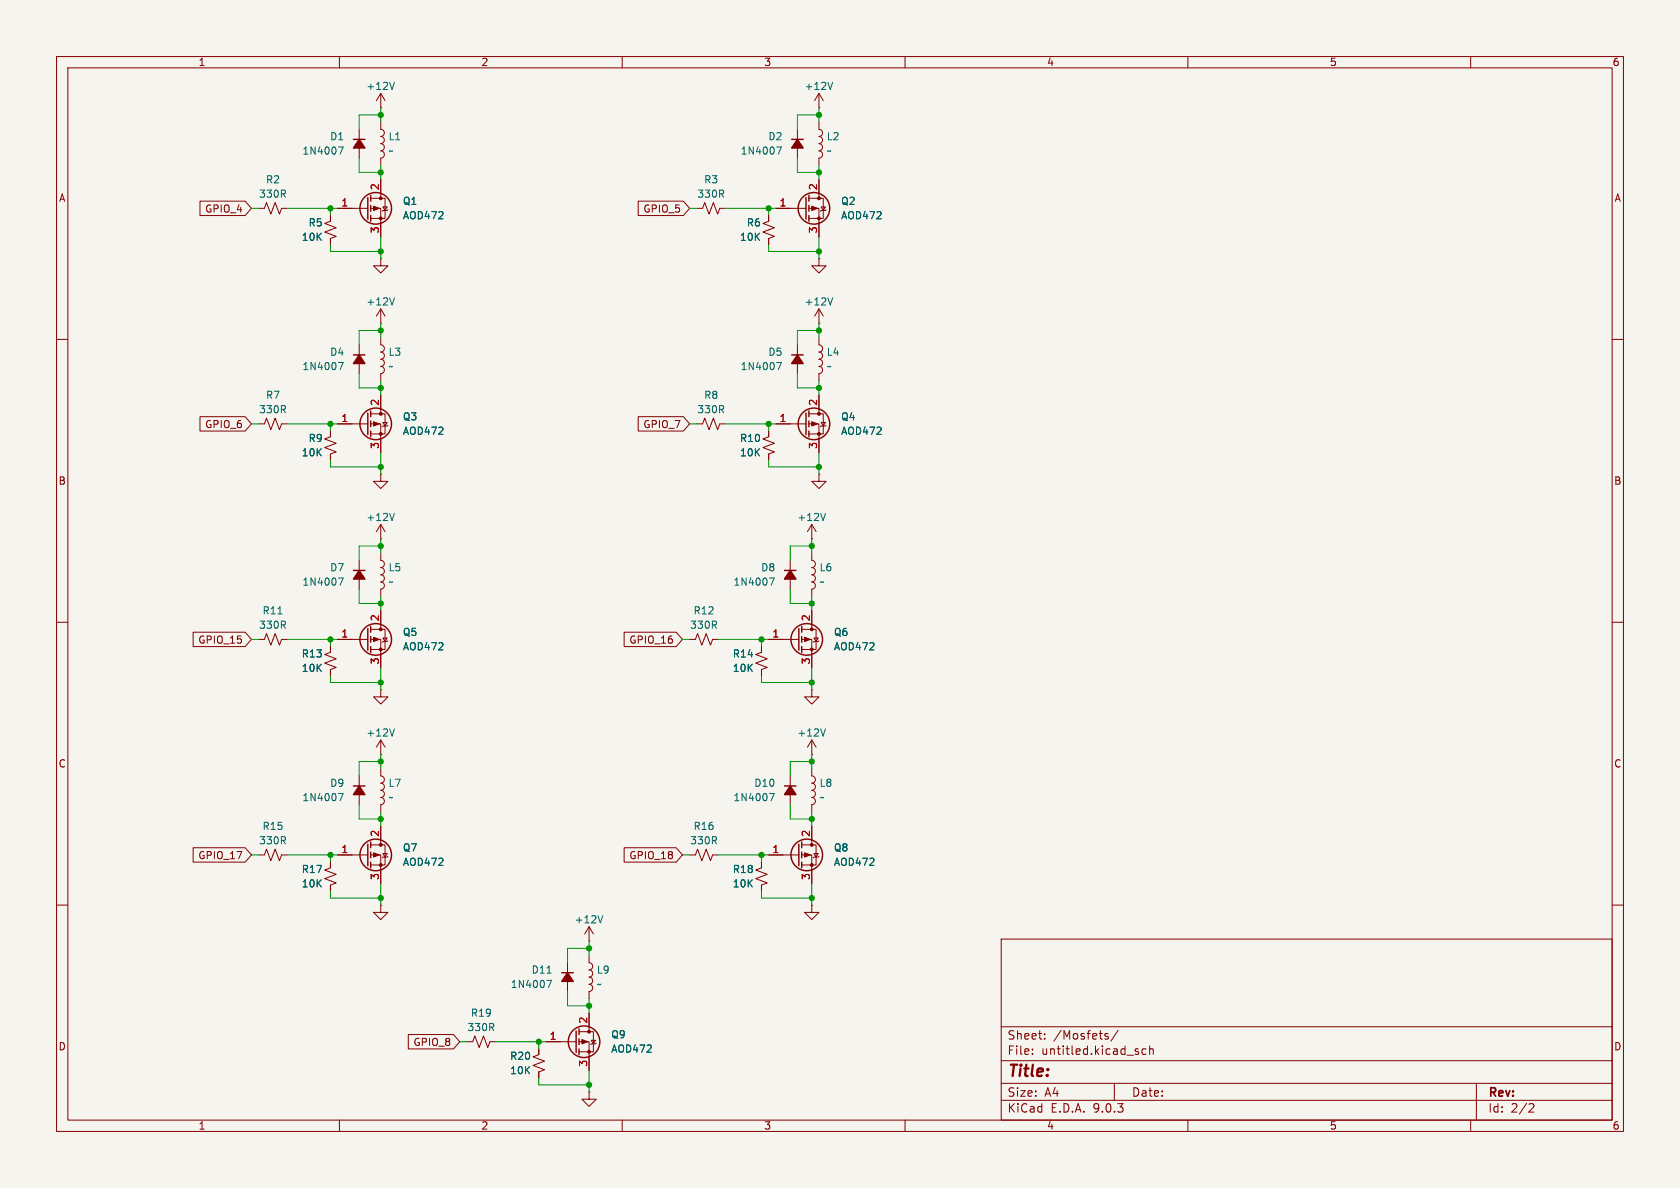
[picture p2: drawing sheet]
<svg xmlns="http://www.w3.org/2000/svg" width="297mm" height="210mm" viewBox="0 0 297 210" stroke-linecap="round" stroke-linejoin="round" font-family="sans-serif">
<path d="M0 0h297v210h-297z" fill="#f5f4ef" stroke="#f5f4ef" stroke-width=".18"/>
<g fill="none" stroke="#840000" stroke-width=".18">
<path d="M10 10h277v190h-277zM12 12h273v186h-273zM60 10v2M67.3 19.1h.1M67.3 16.5v2.6M67.3 16.5l-.8 1.3M67.3 16.5l.8 1.3M110 10v2M144.8 19.1h.1M144.8 16.5l-.8 1.3M144.8 16.5l.7 1.3M144.8 16.5v2.6"/>
<path d="M160 10v2M210 10v2M260 10v2M35.4 35.6h7.9l1.1 1.2-1.1 1.3h-7.9zM45.7 36.8h1l.4-1 .8 2 .7-2 .8 2 .4-1h1M58.4 38.1v1l-1 .4 2 .8-2 .7 2 .8-1 .4v1M59.7 36.8h5.3M63.5 22.9v5M65.5 35.1h2.6v3.5h-2.6M65.5 36.8h1.8v5.1M67.3 21.6v1.3a.63 .63 0 0 1 .6 .6 .63 .63 0 0 1-.6 .6 .64 .64 0 0 1 .6 .7 .64 .64 0 0 1-.6 .6M67.3 25.4a.63 .63 0 0 1 .6 .6 .63 .63 0 0 1-.6 .7 .64 .64 0 0 1 .7 .6 .64 .64 0 0 1-.7 .6v1.3"/>
<path d="M67.3 31.8v3.3M67.7 36.6h.8l-.4 .6zM68.6 37.1l-.1 .1h-.8l-.1 .1M112.8 35.6h8l1.1 1.2-1.1 1.3h-8zM123.2 36.8h1l.4-1 .7 2 .8-2 .8 2 .4-1h1M135.9 38.1v1l-1 .4 2 .8-2 .7 2 .8-1 .4v1M137.2 36.8h5.3M141 22.9v5M143 35.1h2.5v3.5h-2.5M143 36.8h1.8v5.1M144.8 21.6v1.3a.63 .63 0 0 1 .6 .6 .63 .63 0 0 1-.6 .6 .64 .64 0 0 1 .6 .7 .64 .64 0 0 1-.6 .6M144.8 25.4a.63 .63 0 0 1 .6 .6 .63 .63 0 0 1-.6 .7 .64 .64 0 0 1 .6 .6 .64 .64 0 0 1-.6 .6v1.3"/>
<path d="M144.8 31.8v3.3M145.2 36.6h.7l-.4 .6zM146 37.1l-.1 .1h-.7l-.2 .1M67.3 45.7v1.3h1.3l-1.3 1.3-1.3-1.3h1.3M67.3 45.7h.1M67.3 57.2h.1M67.3 59.7v1.3a.64 .64 0 0 1 .7 .6 .64 .64 0 0 1-.7 .6 .64 .64 0 0 1 .7 .7 .64 .64 0 0 1-.7 .6 .64 .64 0 0 1 .7 .6 .64 .64 0 0 1-.7 .7M67.3 54.6v2.6M67.3 54.6l-.8 1.3M67.3 54.6l.8 1.3M144.8 59.7v1.3a.64 .64 0 0 1 .6 .6 .64 .64 0 0 1-.6 .6 .64 .64 0 0 1 .6 .7 .64 .64 0 0 1-.6 .6 .64 .64 0 0 1 .6 .6 .64 .64 0 0 1-.6 .7M144.8 57.2h.1"/>
<path d="M144.8 45.7v1.3h1.2l-1.2 1.3-1.3-1.3h1.3M144.8 45.7h.1M144.8 54.6v2.6M144.8 54.6l-.8 1.3M144.8 54.6l.7 1.3M10 60h2M35.4 73.7h7.9l1.1 1.2-1.1 1.3h-7.9zM45.7 74.9h1l.4-1 .8 2 .7-2 .8 2 .4-1h1M58.4 76.2v1l-1 .4 2 .8-2 .7 2 .8-1 .4v1M59.7 74.9h5.3M63.5 61v5M65.5 73.2h2.6v3.5h-2.6"/>
<path d="M65.5 74.9h1.8v5.1M67.3 64.8a.64 .64 0 0 1 .7 .6 .64 .64 0 0 1-.7 .6v1.3M67.3 69.9v3.3M67.7 74.7h.8l-.4 .6zM68.6 75.2l-.1 .1h-.8l-.1 .1M112.8 73.7h8l1.1 1.2-1.1 1.3h-8zM123.2 74.9h1l.4-1 .7 2 .8-2 .8 2 .4-1h1M135.9 76.2v1l-1 .4 2 .8-2 .7 2 .8-1 .4v1M137.2 74.9h5.3M141 61v5M143 73.2h2.5v3.5h-2.5M143 74.9h1.8v5.1"/>
<path d="M144.8 64.8a.64 .64 0 0 1 .6 .6 .64 .64 0 0 1-.6 .6v1.3M144.8 69.9v3.3M145.2 74.7h.7l-.4 .6zM146 75.2l-.1 .1h-.7l-.2 .1M285 60h2M63.5 99.1v5M67.3 83.8v1.3h1.3l-1.3 1.3-1.3-1.3h1.3M67.3 83.8h.1M67.3 97.8v1.3a.64 .64 0 0 1 .7 .6 .64 .64 0 0 1-.7 .6 .64 .64 0 0 1 .7 .7 .64 .64 0 0 1-.7 .6 .64 .64 0 0 1 .7 .6 .64 .64 0 0 1-.7 .7 .64 .64 0 0 1 .7 .6 .64 .64 0 0 1-.7 .6M67.3 95.3h.1M67.3 92.7v2.6M67.3 92.7l-.8 1.3"/>
<path d="M67.3 92.7l.8 1.3M139.7 99.1v5M143.5 95.3h.1M143.5 97.8v1.3a.64 .64 0 0 1 .7 .6 .64 .64 0 0 1-.7 .6 .64 .64 0 0 1 .7 .7 .64 .64 0 0 1-.7 .6 .64 .64 0 0 1 .7 .6 .64 .64 0 0 1-.7 .7 .64 .64 0 0 1 .7 .6 .64 .64 0 0 1-.7 .6M143.5 92.7v2.6M143.5 92.7l-.8 1.3M143.5 92.7l.8 1.3M144.8 83.8v1.3h1.2l-1.2 1.3-1.3-1.3h1.3M144.8 83.8h.1M10 110h2M34.1 111.8h9.2l1.1 1.2-1.1 1.3h-9.2zM45.7 113h1l.4-1 .8 2 .7-2 .8 2 .4-1h1"/>
<path d="M58.4 114.3v1l-1 .4 2 .8-2 .7 2 .8-1 .4v1M59.7 113h5.3M65.5 111.3h2.6v3.5h-2.6M65.5 113h1.8v5.1M67.3 104.1v1.3M67.3 108v3.3M67.7 112.8h.8l-.4 .6zM68.6 113.3l-.1 .1h-.8l-.1 .1M110.3 111.8h9.2l1.1 1.2-1.1 1.3h-9.2zM121.9 113h1l.4-1 .8 2 .7-2 .8 2 .4-1h1M134.6 114.3v1l-1 .4 2 .8-2 .7 2 .8-1 .4v1M135.9 113h5.3"/>
<path d="M141.7 111.3h2.6v3.5h-2.6M141.7 113h1.8v5.1M143.5 104.1v1.3M143.5 108v3.3M143.9 112.8h.8l-.4 .6zM144.8 113.3l-.1 .1h-.8l-.1 .1M285 110h2M63.5 137.2v5M67.3 133.4h.1M67.3 121.9v1.3h1.3l-1.3 1.3-1.3-1.3h1.3M67.3 121.9h.1M67.3 135.9v1.3a.64 .64 0 0 1 .7 .6 .64 .64 0 0 1-.7 .6 .64 .64 0 0 1 .7 .7 .64 .64 0 0 1-.7 .6 .64 .64 0 0 1 .7 .6 .64 .64 0 0 1-.7 .7 .64 .64 0 0 1 .7 .6 .64 .64 0 0 1-.7 .6"/>
<path d="M67.3 130.8v2.6M67.3 130.8l-.8 1.3M67.3 130.8l.8 1.3M139.7 137.2v5M143.5 135.9v1.3a.64 .64 0 0 1 .7 .6 .64 .64 0 0 1-.7 .6 .64 .64 0 0 1 .7 .7 .64 .64 0 0 1-.7 .6 .64 .64 0 0 1 .7 .6 .64 .64 0 0 1-.7 .7 .64 .64 0 0 1 .7 .6 .64 .64 0 0 1-.7 .6M143.5 133.4h.1M143.5 121.9v1.3h1.3l-1.3 1.3-1.3-1.3h1.3M143.5 121.9h.1M143.5 130.8v2.6M143.5 130.8l-.8 1.3M143.5 130.8l.8 1.3M34.1 149.9h9.2l1.1 1.2-1.1 1.3h-9.2z"/>
<path d="M45.7 151.1h1l.4-1 .8 2 .7-2 .8 2 .4-1h1M58.4 152.4v1l-1 .4 2 .8-2 .7 2 .8-1 .4v1M59.7 151.1h5.3M65.5 149.4h2.6v3.5h-2.6M65.5 151.1h1.8v5.1M67.3 142.2v1.3M67.3 146.1v3.3M67.7 150.9h.8l-.4 .6zM68.6 151.4l-.1 .1h-.8l-.1 .1M110.3 149.9h9.2l1.1 1.2-1.1 1.3h-9.2zM121.9 151.1h1l.4-1 .8 2 .7-2 .8 2 .4-1h1M134.6 152.4v1l-1 .4 2 .8-2 .7 2 .8-1 .4v1"/>
<path d="M135.9 151.1h5.3M141.7 149.4h2.6v3.5h-2.6M141.7 151.1h1.8v5.1M143.5 142.2v1.3M143.5 146.1v3.3M143.9 150.9h.8l-.4 .6zM144.8 151.4l-.1 .1h-.8l-.1 .1M10 160h2M67.3 160v1.3h1.3l-1.3 1.3-1.3-1.3h1.3M67.3 160h.1M100.3 170.2v5.1M104.1 166.4h.1"/>
<path d="M104.1 168.9v1.3a.64 .64 0 0 1 .7 .6 .64 .64 0 0 1-.7 .7 .64 .64 0 0 1 .7 .6 .64 .64 0 0 1-.7 .6 .64 .64 0 0 1 .7 .7 .64 .64 0 0 1-.7 .6 .64 .64 0 0 1 .7 .6 .64 .64 0 0 1-.7 .7M104.1 163.8l-.7 1.3M104.1 163.8l.8 1.3M104.1 163.8v2.6M104.1 175.3v1.2M104.1 179.1v3.3M143.5 160v1.3h1.3l-1.3 1.3-1.3-1.3h1.3M143.5 160h.1M177 166h108v32h-108zM285 160h2M60 198v2M72.2 182.9h8l1.1 1.3-1.1 1.2h-8z"/>
<path d="M82.5 184.2h1.1l.3-1.1 .8 2.1 .8-2.1 .7 2.1 .4-1h1M95.2 185.4v1l-1 .4 2.1 .8-2.1 .7 2.1 .8-1.1 .4v1M96.5 184.2h5.4M102.4 182.4h2.5v3.5h-2.5M102.4 184.2h1.7v5M104.1 193v1.3h1.3l-1.3 1.3-1.2-1.3h1.2M104.1 193h.1M104.5 183.9h.8l-.4 .6zM105.4 184.4l-.1 .1h-.8l-.1 .2M110 198v2M160 198v2M177 194.5h108"/>
<path d="M177 191.5h108M177 187.5h108M177 181.5h108M182.5 186.3v.1M182.5 185.5v.1M184.7 183.6v.1M184.7 182.8v.1M195.4 183.1l.5 .2 .1 .1-.1 .2-.4 .1M195.4 182.8h.5M197 191.5v3M197.7 182.1l-1.3 2M201.2 186v.3"/>
<path d="M202.6 185.5l-.4-.1-.3 .3v.4l.1 .2h.6M203.2 185.5l.3-.1 .3 .1 .1 .9M203.2 184.9v1.5M210 198v2M260 198v2M261 191.5v6.5M270.5 195.1l.5 .1 .2 .3-1 1.1h1"/>
</g>
<g fill="none" stroke="#006464" stroke-width=".18">
<path d="M69.7 14.5l-.4 1.3M147.2 14.5l-.4 1.3M59.8 26h.9l-.6 1.2M137.3 26h.8l-.5 1.2M69.7 52.6l-.4 1.3M147.2 52.6l-.4 1.3M59.8 64.1h.9l-.6 1.2M137.3 64.1h.8l-.5 1.2M69.7 90.7l-.4 1.3M145.9 90.7l-.4 1.3M49.1 108.5h.8M59.8 102.2h.9l-.6 1.2"/>
<path d="M136 102.2h.9l-.6 1.2M69.7 128.8l-.4 1.3M145.9 128.8l-.4 1.3M59.8 140.3h.9l-.6 1.2M136 140.3h.9l-.6 1.2M96.7 173.3h.8l-.5 1.3M96.7 172h.7M106.6 161.9l-.5 1.2"/>
</g>
<g fill="none" stroke="#840000" stroke-width=".25">
<path d="M62.5 24.6h2M65 34.9v3.8M65.5 34.5v1.1M65.5 36.3v1M65.5 38.1v1M140 24.6h2M142.5 34.9v3.8M143 34.5v1.1M143 36.3v1M143 38.1v1M62.5 62.7h2M65 73v3.8"/>
<path d="M65.5 72.6v1.1M65.5 74.4v1M65.5 76.2v1M140 62.7h2M142.5 73v3.8M143 72.6v1.1M143 74.4v1M143 76.2v1M62.5 100.8h2M65 111.1v3.8M65.5 110.7v1.1M65.5 112.5v1"/>
<path d="M65.5 114.3v1M138.7 100.8h2M141.2 111.1v3.8M141.7 110.7v1.1M141.7 112.5v1M141.7 114.3v1M62.5 138.9h2M138.7 138.9h2M65 149.2v3.8M65.5 148.8v1.1M65.5 150.6v1M65.5 152.4v1"/>
<path d="M141.2 149.2v3.8M141.7 148.8v1.1M141.7 150.6v1M141.7 152.4v1M99.3 172h2M101.9 182.2v3.9M102.4 181.9v1M102.4 183.6v1.1M102.4 185.4v1"/>
<circle cx="66.4" cy="36.8" r="2.79"/>
<circle cx="143.9" cy="36.8" r="2.79"/>
<circle cx="66.4" cy="74.9" r="2.79"/>
<circle cx="143.9" cy="74.9" r="2.79"/>
<circle cx="66.4" cy="113" r="2.79"/>
<circle cx="142.6" cy="113" r="2.79"/>
<circle cx="66.4" cy="151.1" r="2.79"/>
<circle cx="142.6" cy="151.1" r="2.79"/>
<circle cx="103.3" cy="184.1" r="2.79"/>
</g>
<g fill="#840000" stroke="#840000" stroke-width=".25">
<path d="M141 24.6l1 1.6h-2z"/>
<path d="M139.7 138.9l1 1.6h-2z"/>
<path d="M141 62.7l1 1.6h-2z"/>
<path d="M63.5 62.7l1 1.6h-2z"/>
<path d="M100.3 172l1 1.5h-2z"/>
<path d="M63.5 24.6l1 1.6h-2z"/>
<path d="M139.7 100.8l1 1.6h-2z"/>
<path d="M63.5 138.9l1 1.6h-2z"/>
<path d="M63.5 100.8l1 1.6h-2z"/>
</g>
<g fill="#840000" stroke="#840000" stroke-width=".18">
<path d="M143.5 74.5l1 .4-1 .4z"/>
<path d="M142.2 150.7l1.1 .4-1.1 .4z"/>
<path d="M143.5 36.4l1 .4-1 .4z"/>
<path d="M66 74.5l1.1 .4-1.1 .4z"/>
<path d="M142.2 112.6l1.1 .4-1.1 .4z"/>
<path d="M102.9 183.8l1 .4-1 .3z"/>
<path d="M66 36.4l1.1 .4-1.1 .4z"/>
<path d="M66 150.7l1.1 .4-1.1 .4z"/>
<path d="M66 112.6l1.1 .4-1.1 .4z"/>
<circle cx="144.8" cy="73.2" r=".25"/>
<circle cx="144.8" cy="76.7" r=".25"/>
<circle cx="143.5" cy="149.4" r=".25"/>
<circle cx="143.5" cy="152.9" r=".25"/>
<circle cx="144.8" cy="35.1" r=".25"/>
<circle cx="144.8" cy="38.6" r=".25"/>
<circle cx="67.3" cy="73.2" r=".25"/>
<circle cx="67.3" cy="76.7" r=".25"/>
<circle cx="143.5" cy="111.3" r=".25"/>
<circle cx="143.5" cy="114.8" r=".25"/>
<circle cx="104.1" cy="182.4" r=".25"/>
<circle cx="104.1" cy="185.9" r=".25"/>
<circle cx="67.3" cy="35.1" r=".25"/>
<circle cx="67.3" cy="38.6" r=".25"/>
<circle cx="67.3" cy="149.4" r=".25"/>
<circle cx="67.3" cy="152.9" r=".25"/>
<circle cx="67.3" cy="111.3" r=".25"/>
<circle cx="67.3" cy="114.8" r=".25"/>
</g>
<g fill="none" stroke="#009600" stroke-width=".18">
<path d="M67.3 19.1v2.5M144.8 19.1v2.5M44.4 36.8h1.3M50.8 36.8h8.9M58.4 36.8v1.3M63.5 27.9v2.6h3.8M67.3 29.2v2.6M67.3 20.3h-3.8v2.6M121.9 36.8h1.3M128.3 36.8h8.9M135.9 36.8v1.3M141 27.9v2.6h3.8"/>
<path d="M144.8 29.2v2.6M144.8 20.3h-3.8v2.6M58.4 43.2v1.3h8.9M67.3 41.9v3.8M67.3 57.2v2.5M67.3 58.4h-3.8v2.6M135.9 43.2v1.3h8.9M144.8 41.9v3.8M144.8 57.2v2.5M144.8 58.4h-3.8v2.6M44.4 74.9h1.3M50.8 74.9h8.9"/>
<path d="M58.4 74.9v1.3M63.5 66v2.6h3.8M67.3 67.3v2.6M121.9 74.9h1.3M128.3 74.9h8.9M135.9 74.9v1.3M141 66v2.6h3.8M144.8 67.3v2.6M58.4 81.3v1.3h8.9M67.3 80v3.8M67.3 95.3v2.5M67.3 96.5h-3.8v2.6"/>
<path d="M135.9 81.3v1.3h8.9M143.5 95.3v2.5M143.5 96.5h-3.8v2.6M144.8 80v3.8M44.4 113h1.3M50.8 113h8.9M58.4 119.4v1.3h8.9M58.4 113v1.3M63.5 104.1v2.6h3.8M67.3 105.4v2.6M67.3 118.1v3.8M120.6 113h1.3"/>
<path d="M127 113h8.9M134.6 113v1.3M134.6 119.4v1.3h8.9M139.7 104.1v2.6h3.8M143.5 105.4v2.6M143.5 118.1v3.8M67.3 134.6h-3.8v2.6M67.3 133.4v2.5M143.5 133.4v2.5M143.5 134.6h-3.8v2.6M44.4 151.1h1.3M50.8 151.1h8.9"/>
<path d="M58.4 157.5v1.3h8.9M58.4 151.1v1.3M63.5 142.2v2.6h3.8M67.3 143.5v2.6M67.3 156.2v3.8M120.6 151.1h1.3M127 151.1h8.9M134.6 151.1v1.3M134.6 157.5v1.3h8.9M139.7 142.2v2.6h3.8M143.5 143.5v2.6M143.5 156.2v3.8"/>
<path d="M100.3 175.3v2.5h3.8M104.1 166.4v2.5M104.1 176.5v2.6M104.1 167.6h-3.8v2.6M81.3 184.2h1.2M87.6 184.2h8.9M95.2 190.5v1.3h8.9M95.2 184.2v1.2M104.1 189.2v3.8"/>
</g>
<g fill="#009600" stroke="#009600" stroke-width=".18">
<circle cx="144.8" cy="30.5" r=".46"/>
<circle cx="144.8" cy="82.6" r=".46"/>
<circle cx="144.8" cy="58.4" r=".46"/>
<circle cx="144.8" cy="44.5" r=".46"/>
<circle cx="135.9" cy="36.8" r=".46"/>
<circle cx="135.9" cy="74.9" r=".46"/>
<circle cx="144.8" cy="20.3" r=".46"/>
<circle cx="144.8" cy="68.6" r=".46"/>
<circle cx="143.5" cy="144.8" r=".46"/>
<circle cx="143.5" cy="158.8" r=".46"/>
<circle cx="143.5" cy="106.7" r=".46"/>
<circle cx="143.5" cy="134.6" r=".46"/>
<circle cx="143.5" cy="120.7" r=".46"/>
<circle cx="134.6" cy="151.1" r=".46"/>
<circle cx="104.1" cy="191.8" r=".46"/>
<circle cx="104.1" cy="167.6" r=".46"/>
<circle cx="67.3" cy="158.8" r=".46"/>
<circle cx="95.2" cy="184.2" r=".46"/>
<circle cx="104.1" cy="177.8" r=".46"/>
<circle cx="67.3" cy="30.5" r=".46"/>
<circle cx="67.3" cy="44.5" r=".46"/>
<circle cx="58.4" cy="36.8" r=".46"/>
<circle cx="67.3" cy="20.3" r=".46"/>
<circle cx="143.5" cy="96.5" r=".46"/>
<circle cx="58.4" cy="113" r=".46"/>
<circle cx="67.3" cy="106.7" r=".46"/>
<circle cx="134.6" cy="113" r=".46"/>
<circle cx="67.3" cy="96.5" r=".46"/>
<circle cx="58.4" cy="151.1" r=".46"/>
<circle cx="67.3" cy="134.6" r=".46"/>
<circle cx="67.3" cy="120.7" r=".46"/>
<circle cx="67.3" cy="144.8" r=".46"/>
<circle cx="67.3" cy="68.6" r=".46"/>
<circle cx="67.3" cy="82.6" r=".46"/>
<circle cx="58.4" cy="74.9" r=".46"/>
<circle cx="67.3" cy="58.4" r=".46"/>
</g>
<text font-size="2.8" fill="#840000" x="178" y="190.9">Title:</text>
<g font-size="2.1" fill="#840000">
<text x="178" y="184">Sheet:</text>
<text x="186.2" y="184">/Mosfets/</text>
<text x="178" y="186.7">File:</text>
<text x="184.1" y="186.7">untitled.kicad_sch</text>
<text x="178" y="196.9">KiCad</text>
<text x="178" y="194.1">Size:</text>
<text x="184.7" y="194.1">A4</text>
<text x="185.7" y="196.9">E.D.A.</text>
<text x="193.3" y="196.9">9.0.3</text>
<text x="200" y="194.1">Date:</text>
<text x="263" y="194.3">Rev:</text>
<text x="263" y="196.9">Id:</text>
<text x="267.1" y="196.9">2/2</text>
</g>
<g font-size="1.8" fill="#840000">
<text x="35" y="11.9">1</text>
<text x="85" y="11.9">2</text>
<text x="135" y="11.9">3</text>
<text x="185" y="11.9">4</text>
<text x="235" y="11.9">5</text>
<text x="285" y="11.9">6</text>
<text x="10.3" y="35.9">A</text>
<text x="285.3" y="35.9">A</text>
<text x="36.2" y="37.8">GPIO_4</text>
<text x="113.6" y="37.8">GPIO_5</text>
<text x="36.2" y="75.9">GPIO_6</text>
<text x="113.6" y="75.9">GPIO_7</text>
<text x="10.3" y="85.9">B</text>
<text x="285.3" y="85.9">B</text>
<text x="35" y="114">GPIO_15</text>
<text x="111.2" y="114">GPIO_16</text>
<text x="10.3" y="135.9">C</text>
<text x="285.3" y="135.9">C</text>
<text x="35" y="152.1">GPIO_17</text>
<text x="111.2" y="152.1">GPIO_18</text>
<text x="10.3" y="185.9">D</text>
<text x="73" y="185.1">GPIO_8</text>
<text x="285.3" y="185.9">D</text>
<text x="35" y="199.9">1</text>
<text x="85" y="199.9">2</text>
<text x="135" y="199.9">3</text>
<text x="185" y="199.9">4</text>
<text x="235" y="199.9">5</text>
<text x="285" y="199.9">6</text>
</g>
<g font-size="1.8" fill="#006464">
<text x="64.7" y="16.1">+12V</text>
<text x="142.1" y="16.1">+12V</text>
<text x="53.4" y="27.5">1N4007</text>
<text x="58.3" y="25">D1</text>
<text x="68.6" y="27.5">~</text>
<text x="68.6" y="25">L1</text>
<text x="130.8" y="27.5">1N4007</text>
<text x="135.7" y="25">D2</text>
<text x="146.1" y="27.5">~</text>
<text x="146.1" y="25">L2</text>
<text x="45.7" y="35.2">330R</text>
<text x="46.9" y="32.6">R2</text>
<text x="123.2" y="35.2">330R</text>
<text x="124.4" y="32.6">R3</text>
<text x="54.5" y="40.2">R5</text>
<text x="71.1" y="36.4">Q1</text>
<text x="71.1" y="39">AOD472</text>
<text x="131.9" y="40.2">R6</text>
<text x="148.6" y="36.4">Q2</text>
<text x="148.6" y="39">AOD472</text>
<text x="53.2" y="42.8">10K</text>
<text x="130.7" y="42.8">10K</text>
<text x="64.7" y="54.2">+12V</text>
<text x="142.1" y="54.2">+12V</text>
<text x="53.4" y="65.6">1N4007</text>
<text x="58.3" y="63.1">D4</text>
<text x="68.6" y="65.6">~</text>
<text x="68.6" y="63.1">L3</text>
<text x="130.8" y="65.6">1N4007</text>
<text x="135.7" y="63.1">D5</text>
<text x="146.1" y="65.6">~</text>
<text x="146.1" y="63.1">L4</text>
<text x="46.9" y="70.7">R7</text>
<text x="124.4" y="70.7">R8</text>
<text x="45.7" y="73.3">330R</text>
<text x="71.1" y="74.5">Q3</text>
<text x="71.1" y="77.1">AOD472</text>
<text x="123.2" y="73.3">330R</text>
<text x="148.6" y="74.5">Q4</text>
<text x="148.6" y="77.1">AOD472</text>
<text x="53.2" y="80.9">10K</text>
<text x="54.5" y="78.3">R9</text>
<text x="130.7" y="78.3">R10</text>
<text x="130.7" y="80.9">10K</text>
<text x="64.7" y="92.3">+12V</text>
<text x="140.9" y="92.3">+12V</text>
<text x="58.3" y="101.2">D7</text>
<text x="68.6" y="101.2">L5</text>
<text x="134.5" y="101.2">D8</text>
<text x="144.8" y="101.2">L6</text>
<text x="53.4" y="103.7">1N4007</text>
<text x="68.6" y="103.7">~</text>
<text x="129.6" y="103.7">1N4007</text>
<text x="144.8" y="103.7">~</text>
<text x="45.7" y="111.4">330R</text>
<text x="46.3" y="108.8">R11</text>
<text x="71.1" y="112.6">Q5</text>
<text x="121.9" y="111.4">330R</text>
<text x="122.5" y="108.8">R12</text>
<text x="147.3" y="112.6">Q6</text>
<text x="53.2" y="116.4">R13</text>
<text x="53.2" y="119">10K</text>
<text x="71.1" y="115.2">AOD472</text>
<text x="129.4" y="116.4">R14</text>
<text x="129.4" y="119">10K</text>
<text x="147.3" y="115.2">AOD472</text>
<text x="64.7" y="130.4">+12V</text>
<text x="140.9" y="130.4">+12V</text>
<text x="53.4" y="141.8">1N4007</text>
<text x="58.3" y="139.3">D9</text>
<text x="68.6" y="141.8">~</text>
<text x="68.6" y="139.3">L7</text>
<text x="129.6" y="141.8">1N4007</text>
<text x="133.3" y="139.3">D10</text>
<text x="144.8" y="141.8">~</text>
<text x="144.8" y="139.3">L8</text>
<text x="45.7" y="149.5">330R</text>
<text x="46.3" y="146.9">R15</text>
<text x="121.9" y="149.5">330R</text>
<text x="122.5" y="146.9">R16</text>
<text x="53.2" y="154.5">R17</text>
<text x="71.1" y="150.7">Q7</text>
<text x="71.1" y="153.3">AOD472</text>
<text x="129.4" y="154.5">R18</text>
<text x="147.3" y="150.7">Q8</text>
<text x="147.3" y="153.3">AOD472</text>
<text x="53.2" y="157.1">10K</text>
<text x="129.4" y="157.1">10K</text>
<text x="101.5" y="163.4">+12V</text>
<text x="93.9" y="172.3">D11</text>
<text x="105.4" y="172.3">L9</text>
<text x="83.1" y="179.9">R19</text>
<text x="90.2" y="174.9">1N4007</text>
<text x="105.4" y="174.9">~</text>
<text x="82.5" y="182.5">330R</text>
<text x="108" y="183.7">Q9</text>
<text x="90.1" y="187.6">R20</text>
<text x="90.1" y="190.1">10K</text>
<text x="108" y="186.3">AOD472</text>
</g>
<g font-size="1.8" fill="#a90000">
<text x="67.1" y="33.7" transform="rotate(-90 67.1 33.7)">2</text>
<text x="144.5" y="33.7" transform="rotate(-90 144.5 33.7)">2</text>
<text x="60.3" y="36.6">1</text>
<text x="67.1" y="41.3" transform="rotate(-90 67.1 41.3)">3</text>
<text x="137.7" y="36.6">1</text>
<text x="144.5" y="41.3" transform="rotate(-90 144.5 41.3)">3</text>
<text x="67.1" y="71.8" transform="rotate(-90 67.1 71.8)">2</text>
<text x="144.5" y="71.8" transform="rotate(-90 144.5 71.8)">2</text>
<text x="60.3" y="74.7">1</text>
<text x="137.7" y="74.7">1</text>
<text x="67.1" y="79.4" transform="rotate(-90 67.1 79.4)">3</text>
<text x="144.5" y="79.4" transform="rotate(-90 144.5 79.4)">3</text>
<text x="60.3" y="112.8">1</text>
<text x="67.1" y="109.9" transform="rotate(-90 67.1 109.9)">2</text>
<text x="136.5" y="112.8">1</text>
<text x="143.3" y="109.9" transform="rotate(-90 143.3 109.9)">2</text>
<text x="67.1" y="117.5" transform="rotate(-90 67.1 117.5)">3</text>
<text x="143.3" y="117.5" transform="rotate(-90 143.3 117.5)">3</text>
<text x="67.1" y="148" transform="rotate(-90 67.1 148)">2</text>
<text x="143.3" y="148" transform="rotate(-90 143.3 148)">2</text>
<text x="60.3" y="150.9">1</text>
<text x="67.1" y="155.6" transform="rotate(-90 67.1 155.6)">3</text>
<text x="136.5" y="150.9">1</text>
<text x="143.3" y="155.6" transform="rotate(-90 143.3 155.6)">3</text>
<text x="97.1" y="183.9">1</text>
<text x="103.9" y="181" transform="rotate(-90 103.9 181)">2</text>
<text x="103.9" y="188.7" transform="rotate(-90 103.9 188.7)">3</text>
</g>
</svg>
